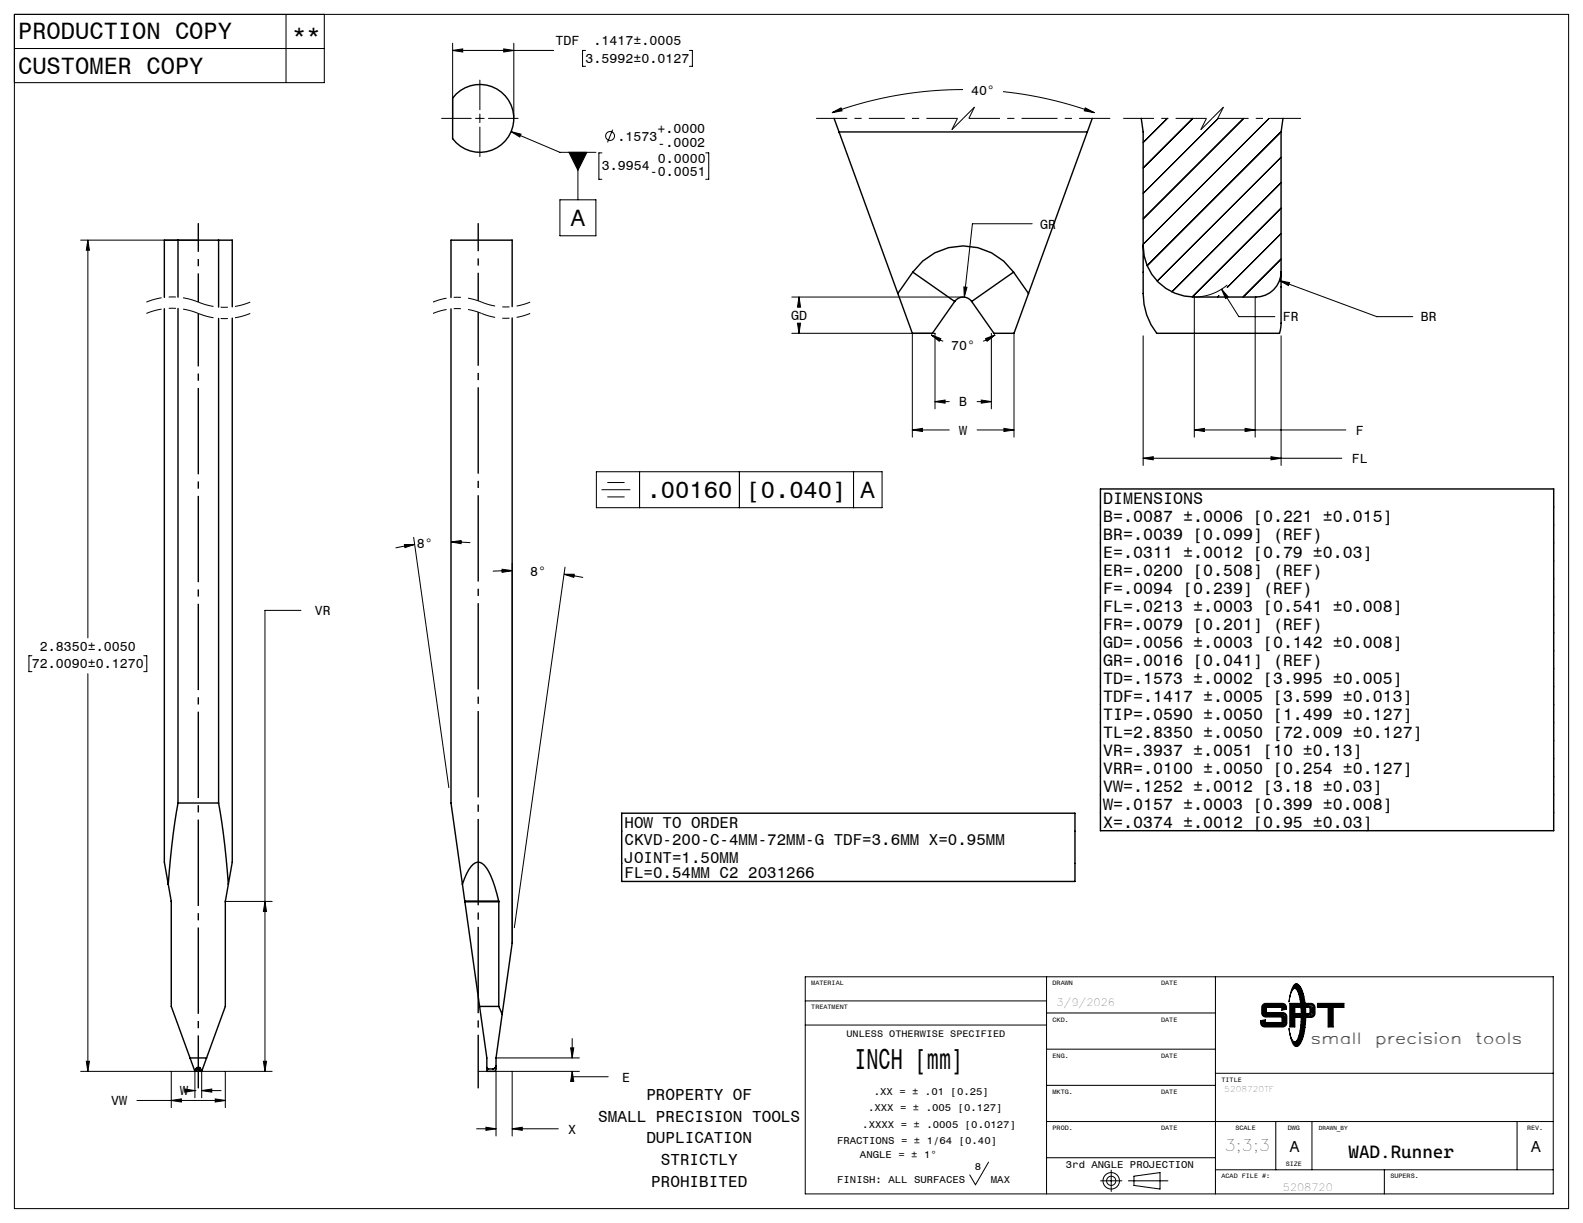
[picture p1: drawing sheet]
<svg xmlns="http://www.w3.org/2000/svg" width="279mm" height="216mm" viewBox="0 0 279 216" stroke-linecap="round" stroke-linejoin="round" font-family="sans-serif">
<g fill="none" stroke="#000" stroke-width=".25">
<path d="M80.5 16.6a6 6 0 0 1 8.7 .3 6 6 0 0 1-.7 8.6 6 6 0 0 1-8.6-1v-7.2zM147.2 20.9l11.3 30.9M148.1 23.3h43.8M192.8 20.9l-11.3 30.9M201.4 20.9l.4 2.4v20.1M226.4 20.9l-.3 2.4v24.7M29 54.5v97.7l.7 3.9M31.4 42.4h-2.4v10.1M31.4 42.4v10.1M31.4 54.5v87.3M31.4 42.4h7.2M38.6 42.4h2.4v11.8"/>
<path d="M38.6 42.4v11.8M38.6 56.2v85.6M41 56.2v96l-.7 3.9M79.6 52.5v-10.1h10.8v11.7M79.6 54.5v87.3l2 14.3M90.4 56.1v110.4l-1.8 12.6M158.5 51.8l2.5 7h3.6l3.9-5.6M161.1 48a10.9 10.9 0 0 1 17.8 0M161.1 48l7.4 5.2M161.1 48l-2.6 3.8M168.5 53.2a1.83 1.83 0 0 1 3 0M178.9 48l-7.4 5.2"/>
<path d="M178.9 48l2.6 3.8M181.5 51.8l-2.5 7h-3.6l-3.9-5.6M201.8 43.4a9 9 0 0 0 9 9h10.9a4.5 4.5 0 0 0 4.4-4.4M201.8 43.4v3.6a26.4 26.4 0 0 0 .6 8.6l.7 1.7 1.1 1.5h21.6l.3-1.7v-9.1M194.2 86.3h80v60.3h-80zM29.7 156.1l.5 3.1v18.5l4.2 11.3M31.4 141.8l-.8 5.4-.9 8.9M31.4 141.8h7.2M38.6 141.8l1.1 7.5 .6 6.8M40.3 156.1l-.5 3.1v18.5l-4.2 11.3M81.6 156.1a6.5 6.5 0 0 1 2.3-3.8 1.51 1.51 0 0 1 2 .9 18.2 18.2 0 0 1 2.1 5.9M81.6 156.1l.4 3"/>
<path d="M82 159.1l.1 .1M82 159.1h6M82.1 159.2l3.8 27.6v2.3h1.5l.1-.2v-2.1l1.1-7.7M82.1 159.2h5.9M88 159.1v.1M88 159.2v18.5M109.7 143.6h80v12h-80zM84.6 177.7h3.4M88 177.7l.6 1.4M33.5 186.8h3M34.7 188.6a.42 .42 0 0 1 .6 0M34.7 188.6l.2 .2"/>
<path d="M34.7 188.6l-.3 .4M34.9 188.8l-.3 .3h-.2v-.1M34.9 188.8h.2M35.1 188.8l.3 .3h.2v-.1M35.3 188.6l-.2 .2M35.3 188.6l.3 .4M85.9 188.4h.1M85.9 188.4v.1M85.9 188.5h.1M86 188.5v.1M86 188.6h.1M86 188.6l.1 .1"/>
<path d="M86.1 188.7h.1M86.2 188.7h.1M87.5 188.1l-.1 .4-.2 .2h-1"/>
</g>
<g fill="none" stroke="#000" stroke-width=".18">
<path d="M2.5 8.6h54.7M2.5 2.5h274.4v210.9h-274.4zM50.5 2.5v12.1M57.2 2.5v12.1h-54.7M79.9 8.9l1.8-.3v.6zM79.9 8.9h17.8M79.9 7.6v13.3M84.7 14.1v5.3M88.9 8.6l1.8 .3-1.8 .3zM90.7 7.6v13.3M103.3 8.9h-.5v2.8h.5M121.7 8.9h.5v2.8h-.5"/>
<path d="M146.9 19.9l1.5-.9 .2 .6zM170 15.8a67.7 67.7 0 0 0-23.1 4.1M177 16.2a67.7 67.7 0 0 1 16.1 3.7M191.6 19l1.5 .9-1.7-.3zM77.9 20.9h5.3M83.9 20.9h1.6M84.7 20.1v1.6M84.7 22.4v5.3M86.2 20.9h5.3M90.2 23.2l1.8 .5-.3 .5zM90.2 23.2l8.6 3.7h6.4M98.8 35.3h6.4v6.3h-6.4z"/>
<path d="M100.4 26.9h3.2l-1.6 3.2zM102 26.9v8.4M106.2 27h-.5v4.7h.5M108.1 22.9l-.9 2.2M124.6 27h.5v4.7h-.5M182.2 39.5h-10.6l-1.4 13M201.5 20.9l-.1 .1M206 20.9l-4.2 4.3M210.5 20.9l-8.7 8.8M215 20.9l-13.2 13.2M219.5 20.9l-17.7 17.7M224 20.9l-22.2 22.2"/>
<path d="M226.1 27.8l-21.9 21.8M226.1 32.3l-19.3 19.2M226.1 36.7l-15.7 15.7M226.1 23.3l-23.6 23.6M14.2 42.4h20.8M15.5 42.4v70.2M15.5 42.4l.3 1.8h-.6zM139.8 58.8h25.2v13.4M139.8 52.4h30.2M140.8 57.1h.5l-.3 1.7zM141 52.4l.3 1.8h-.5zM141 52.4v1.8"/>
<path d="M141 57v1.8M161 58.8v18.4M164.4 59.1l1.6 .7-.2 .4zM164.4 59.1l2.1 1.1M170.1 50.7h.6l-.5 1.8zM174 59.8l1.6-.7-1.4 1.1zM175 58.8v13.4M175.6 59.1l-2.1 1.1M179 58.8v18.4M201.8 59.3v22.9M215.1 52.2l-.2 .2M215.6 51.1l1.2 1.3-.5 .3z"/>
<path d="M215.6 51.1l3.1 4.8h6.3M216.6 50.3a9 9 0 0 1-5.8 2.1v24.8M221.5 52.4v24.8M225.8 49.5l17.2 6.4h6.4M225.8 49.5l1.8 .4-.2 .5zM226.1 41.2l-9.5 9.5M226.1 45.7l-6.7 6.7M226.1 59.3v22.9M161 75.9l1.8-.3v.6zM161 75.9h6.5M165 70.9l1.8-.3v.6zM165 70.9h2.5"/>
<path d="M172.5 75.9h6.5M172.5 70.9h2.5M173.2 70.6l1.8 .3-1.8 .3zM177.2 75.6l1.8 .3-1.8 .3zM210.8 75.9l1.8-.3v.6zM210.8 75.9h26.7M219.8 75.6l1.7 .3-1.7 .3zM71.4 96.1h1.8l-1.7 .6zM73 94.9l6.2 44.1M73.2 96.1l-3.4 .6M79.6 95.7l1.8-.3v.6zM79.6 95.7l3.4 .1"/>
<path d="M90.4 99.5v67M105.3 83.3h50.4v6.3h-50.4zM106.2 86.5h5.1M107.2 85.2h3M107.2 87.7h3M112.9 83.3v6.3M130.5 83.3v6.3M150.6 83.3v6.3M201.8 80.9l1.7-.3v.6zM201.8 80.9h35M224.3 80.6l1.8 .3-1.8 .3zM5.6 115.8h-.5v2.8h.5"/>
<path d="M15.5 118.9v70.2M25.4 115.8h.5v2.8h-.5M53.1 107.8h-6.3v81.3M88.6 100.5l1.8 .2-1.8 .3zM90.4 100.7l-3.4 .1M99.5 101.4h1.8v.5zM99.5 101.4l3.4 .5M99.7 100.1l-8.9 63.7M39.8 159.1h8.2M46.8 159.1l.2 1.8h-.5zM142.1 172.4h132.1v38.4h-132.1zM142.1 176.7h42.6"/>
<path d="M184.7 172.4v38.4M184.7 178.8h29.8M214.5 172.4v38.4M222.9 177.3l.5-.2h2.9a.79 .79 0 0 1 .8 1l-.9 .2v-.5h-2.7v.9h2.9a.72 .72 0 0 1 .7 .8v1.1a.72 .72 0 0 1-.7 .7h-3.2a.72 .72 0 0 1-.7-.7v-.4l.8-.2v.5h3v-1h-2.9a.72 .72 0 0 1-.7-.7v-1.1zM223 177.4l.4-.1h2.9a.61 .61 0 0 1 .6 .7l-.5 .2v-.5h-3v1.2h3a.58 .58 0 0 1 .6 .6v1.1a.58 .58 0 0 1-.6 .5h-3.2a.64 .64 0 0 1-.6-.8l.6-.1v.4h3.2v-1.2h-3a.58 .58 0 0 1-.6-.6v-1.1zM223.1 177.6l.3-.2h2.9l.3 .1 .2 .4-.3 .1v-.5h-3.3v1.5l3.4 .1 .2 .4-.1 1.4-.3 .1h-3.2l-.3-.1-.1-.5h.3v.4h3.5v-1.5l-3.4-.1-.2-.4zM223.1 177.8v1.1M223.4 179.1h3M226.6 177.7l.1 .2M226.7 179.4v1.3M227.6 177.1h1.9v.7h-1v1.1h1.1v.7h-1.1v1.7h-.9zM227.8 177.3h1.5l.1 .4h-1v1.4h1v.4h-1v1.6h-.6z"/>
<path d="M227.9 177.4h1.3v.1h-.9v1.7h1v.1h-1v1.7h-.4zM228.1 177.5v3.4M228.4 173.8a.69 .69 0 0 1 1.1 .5 13.7 13.7 0 0 1 0 9.9 .73 .73 0 0 1-.7 .6 .73 .73 0 0 1-.7-.7l-.3-.9-.3-1.6a3 3 0 0 0 1 2.3h.1a3.3 3.3 0 0 0 .9-2.4 12.8 12.8 0 0 0-.6-6.8 .45 .45 0 0 0-.5-.2 .45 .45 0 0 0-.4 .4l-.5 2 .5-2.2zM228.5 174a.51 .51 0 0 1 .6-.1 .51 .51 0 0 1 .3 .4 13.5 13.5 0 0 1 0 9.8l-.3 .4a.47 .47 0 0 1-.5 .1 .47 .47 0 0 1-.3-.4l-.1-.2a.67 .67 0 0 0 1-.6 14.4 14.4 0 0 0-.1-8.6 .6 .6 0 0 0-.9-.4zM228.6 174.1a1.91 1.91 0 0 1 1.1 1.8 15 15 0 0 1-.3 7.7l-.4 .5-.4 .2M228.8 174l-.3 .2a1.65 1.65 0 0 1 1.1 1.6 14.2 14.2 0 0 1-.4 7.9l-.3 .4-.4 .1 .3 .3M228.8 174h.1M228.8 174l.4 .2a8.5 8.5 0 0 1 1 5 8.5 8.5 0 0 1-1 5l-.4 .3M230.4 177.1h1a.72 .72 0 0 1 .7 .7v1.1a.72 .72 0 0 1-.7 .7h-.8v-.7l.5-.1 .1-.7-.2-.2-.5-.1zM230.6 177.3h.8a.58 .58 0 0 1 .6 .5v1.1a.58 .58 0 0 1-.6 .6h-.7v-.4l.4-.1 .2-.2v-.7l-.1-.4h-.6zM230.8 177.4h.7l.3 .4v1.3l-.3 .2h-.6v-.1l.3-.1 .3-.2v-1a.58 .58 0 0 0-.7-.4zM231.4 177.6l.3 .2v1.2l-.3 .2"/>
<path d="M232.5 177.1h4.7v.7h-1.9v3.5h-.9v-3.5h-1.9zM232.7 177.3h4.4v.4h-1.9v3.4h-.6v-3.4h-1.9zM232.8 177.4h4.1v.1h-1.9v3.5h-.3v-3.5h-1.9zM234.9 177.6v3.3M14.2 189.1h33.8M15.2 187.4h.6l-.3 1.7zM24.2 194.3h15.6M30.2 194.3l1.8-.3v.5zM30.2 189.2v6.3M32.6 192.3l1.8 .2-1.8 .3zM34.4 192.5h.1M34.4 189.1v4.7"/>
<path d="M35.6 192.5l1.8-.2v.5zM35.6 189.1v4.7M35.6 192.5h3.4M38 194l1.8 .3-1.8 .2zM39.8 189.2v6.3M46.5 187.4h.5l-.2 1.7zM84.1 199.3h3.4M84.4 189.1h17.9M85.8 199l1.7 .3-1.7 .2zM87.5 186.8h14.8M87.5 189.2v11.3M90.4 189.2v11.3"/>
<path d="M90.4 199.3h8.1M90.4 199.3l1.8-.3v.5zM100.7 185h.6l-.3 1.8zM101 189.1l.3 1.8h-.6zM101 189.1v1h6.3M101 183.3v3.5M142.1 181h42.6M184.7 191.6h29.8M184.7 198h89.5M184.7 185.2h29.8M214.5 189.5h59.7M222.9 180.5v.2"/>
<path d="M223.2 180.9h3.2M225.2 198v8.5M228.8 184.5h.1M231.6 198v8.5M267.8 198v8.5M174.5 205.2l-2.3 4-1-1.8M184.7 204.4h29.8M194.2 208.5h3.8M196.1 206.6v3.7M199.2 208.5h6.9M200.1 207.6l4.6-.6v2.9l-4.6-.6zM214.5 206.5h59.7"/>
<path d="M244.3 206.5v4.3"/>
<circle cx="107.7" cy="24" r=".79"/>
<circle cx="196.1" cy="208.5" r=".81"/>
<circle cx="196.1" cy="208.5" r="1.45"/>
</g>
<path d="M85 55.3a11.1 11.1 0 0 0-8.6 0M85 53.3a11.1 11.1 0 0 0-8.6 0M93.6 55.3a11.1 11.1 0 0 1-8.6 0M93.6 53.3a11.1 11.1 0 0 1-8.6 0" fill="none" stroke="#000" stroke-width=".18" stroke-dasharray="6.3 1.3 1.3 1.3" stroke-dashoffset="3.9" stroke-linecap="butt"/>
<path d="M35 55.3a11.9 11.9 0 0 0-9.2 0M35 53.3a11.9 11.9 0 0 0-9.2 0M44.2 55.3a11.9 11.9 0 0 1-9.2 0M44.2 53.3a11.9 11.9 0 0 1-9.2 0" fill="none" stroke="#000" stroke-width=".18" stroke-dasharray="6.3 1.3 1.3 1.3" stroke-dashoffset="3.6" stroke-linecap="butt"/>
<path d="M84.4 192.1v-137" fill="none" stroke="#000" stroke-width=".25" stroke-dasharray="15.2 1.3 1.3 1.3" stroke-dashoffset="5.8" stroke-linecap="butt"/>
<path d="M84.4 53.1v-13.7" fill="none" stroke="#000" stroke-width=".25" stroke-dasharray="15.2 1.3 1.3 1.3" stroke-dashoffset="10.3" stroke-linecap="butt"/>
<path d="M35 192.1v-136.8" fill="none" stroke="#000" stroke-width=".25" stroke-dasharray="15.2 1.3 1.3 1.3" stroke-dashoffset="5.9" stroke-linecap="butt"/>
<path d="M35 53.3v-13.9" fill="none" stroke="#000" stroke-width=".25" stroke-dasharray="15.2 1.3 1.3 1.3" stroke-dashoffset="10.2" stroke-linecap="butt"/>
<path d="M169 20.9h-25M196 20.9h-25M212.9 20.9h-14.6M229.6 20.9h-14.7" fill="none" stroke="#000" stroke-width=".18" stroke-dasharray="6.3 1.3 1.3 1.3" stroke-dashoffset=".9" stroke-linecap="butt"/>
<path d="M172 18.9l-2 2M215.9 18.9l-2 2M168 22.9l1-2M170 20.9l-2 2M171 20.9l1-2M211.9 22.9l1-2M213.9 20.9l-2 2M214.9 20.9l1-2" fill="none" stroke="#000" stroke-width=".18" stroke-dasharray="6.3 1.3 1.3 1.3" stroke-linecap="butt"/>
<g fill="#000">
<path d="M100.4 26.9h3.2l-1.6 3.2z"/>
<path d="M90.2 23.2l1.5 1 .3-.5zM79.9 8.9l1.8-.3v.6zM88.9 8.6l1.8 .3-1.8 .3zM177.2 75.6l1.8 .3-1.8 .3zM161 75.9l1.8-.3v.6zM191.6 19l1.5 .9-1.7-.3zM146.9 19.9l1.5-.9 .2 .6zM173.2 70.6l1.8 .3-1.8 .3zM165 70.9l1.8-.3v.6zM164.4 59.1l1.6 .7-.2 .4zM174 59.8l1.6-.7-1.4 1.1zM170.1 50.7l.1 1.8 .5-1.8zM141 52.4l.3 1.8h-.5zM140.8 57.1h.5l-.3 1.7zM224.3 80.6l1.8 .3-1.8 .3zM201.8 80.9l1.7-.3v.6zM225.8 49.5l1.6 .9 .2-.5zM215.6 51.1l.7 1.6 .5-.3zM219.8 75.6l1.7 .3-1.7 .3zM210.8 75.9l1.8-.3v.6zM101 189.1l.3 1.8h-.6zM100.7 185h.6l-.3 1.8zM79.6 95.7l1.8-.3v.6zM71.4 96.1h1.8l-1.7 .6zM99.5 101.4h1.8v.5zM88.6 100.5l1.8 .2-1.8 .3zM90.4 199.3l1.8-.3v.5zM85.8 199l1.7 .3-1.7 .2zM15.2 187.4h.6l-.3 1.7zM15.5 42.4l.3 1.8h-.6zM38 194l1.8 .3-1.8 .2zM30.2 194.3l1.8-.3v.5zM46.5 187.4h.5l-.2 1.7zM46.8 159.1l.2 1.8h-.5zM32.6 192.3l1.8 .2-1.8 .3zM35.6 192.5l1.8-.2v.5z"/>
</g>
<text font-size="5.1" x="150.8" y="188.8">INCH [mm]</text>
<g font-size="4.2">
<text x="3.2" y="6.8">PRODUCTION COPY</text>
<text x="51.6" y="7.7">**</text>
<text x="3.2" y="13">CUSTOMER COPY</text>
<text x="100.7" y="40">A</text>
<text x="114.1" y="88">.00160</text>
<text x="131.8" y="88">[0.040]</text>
<text x="151.9" y="88">A</text>
</g>
<text font-size="3.2" x="238" y="204.5">WAD.Runner</text>
<g font-size="2.9">
<text x="194.7" y="89">DIMENSIONS</text>
<text x="194.7" y="92.2">B=.0087 ±.0006 [0.221 ±0.015]</text>
<text x="194.7" y="95.3">BR=.0039 [0.099] (REF)</text>
<text x="194.7" y="98.5">E=.0311 ±.0012 [0.79 ±0.03]</text>
<text x="194.7" y="101.7">ER=.0200 [0.508] (REF)</text>
<text x="194.7" y="104.9">F=.0094 [0.239] (REF)</text>
<text x="194.7" y="108">FL=.0213 ±.0003 [0.541 ±0.008]</text>
<text x="194.7" y="111.2">FR=.0079 [0.201] (REF)</text>
<text x="194.7" y="114.4">GD=.0056 ±.0003 [0.142 ±0.008]</text>
<text x="194.7" y="117.5">GR=.0016 [0.041] (REF)</text>
<text x="194.7" y="120.7">TD=.1573 ±.0002 [3.995 ±0.005]</text>
<text x="194.7" y="123.9">TDF=.1417 ±.0005 [3.599 ±0.013]</text>
<text x="194.7" y="127.1">TIP=.0590 ±.0050 [1.499 ±0.127]</text>
<text x="194.7" y="130.2">TL=2.8350 ±.0050 [72.009 ±0.127]</text>
<text x="194.7" y="133.4">VR=.3937 ±.0051 [10 ±0.13]</text>
<text x="194.7" y="136.6">VRR=.0100 ±.0050 [0.254 ±0.127]</text>
<text x="194.7" y="139.8">VW=.1252 ±.0012 [3.18 ±0.03]</text>
<text x="194.7" y="142.9">W=.0157 ±.0003 [0.399 ±0.008]</text>
<text x="194.7" y="146.1">X=.0374 ±.0012 [0.95 ±0.03]</text>
</g>
<g font-size="2.8">
<text x="110.2" y="146.2">HOW TO ORDER</text>
<text x="110.2" y="149.2">CKVD-200-C-4MM-72MM-G TDF=3.6MM X=0.95MM</text>
<text x="110.2" y="152.3">JOINT=1.50MM</text>
<text x="110.2" y="155">FL=0.54MM C2 2031266</text>
<text x="231.4" y="184.3">small</text>
<text x="242.8" y="184.3">precision</text>
<text x="260.5" y="184.3">tools</text>
<text x="114.1" y="194.2">PROPERTY OF</text>
<text x="105.6" y="198">SMALL PRECISION TOOLS</text>
<text x="114.1" y="201.8">DUPLICATION</text>
<text x="216.1" y="203.3">3;3;3</text>
<text x="227.7" y="203.3">A</text>
<text x="270.3" y="203.3">A</text>
<text x="114.9" y="209.5">PROHIBITED</text>
<text x="116.6" y="205.7">STRICTLY</text>
</g>
<g font-size="2.3">
<text x="98.1" y="8">TDF</text>
<text x="103.3" y="11.1">3.5992±0.0127</text>
<text x="104.8" y="8">.1417±.0005</text>
<text x="171.4" y="16.7">40°</text>
<text x="116" y="23.7">+.0000</text>
<text x="109" y="24.8">.1573</text>
<text x="116" y="26.1">-.0002</text>
<text x="116.1" y="28.8">0.0000</text>
<text x="106.2" y="30.1">3.9954</text>
<text x="114.7" y="31.1">-0.0051</text>
<text x="183.6" y="40.3">GR</text>
<text x="139.6" y="56.5">GD</text>
<text x="226.4" y="56.7">FR</text>
<text x="250.8" y="56.7">BR</text>
<text x="167.9" y="61.7">70°</text>
<text x="169.3" y="71.7">B</text>
<text x="169.3" y="76.7">W</text>
<text x="239.3" y="76.7">F</text>
<text x="238.6" y="81.7">FL</text>
<text x="73.6" y="96.7">8°</text>
<text x="93.6" y="101.7">8°</text>
<text x="55.6" y="108.6">VR</text>
<text x="5.6" y="118">72.0090±0.1270</text>
<text x="7" y="114.8">2.8350±.0050</text>
<text x="109.8" y="190.9">E</text>
<text x="19.6" y="195.1">VW</text>
<text x="31.8" y="193.4">W</text>
<text x="100.3" y="200.1">X</text>
</g>
<g font-size="1.8">
<text x="186.5" y="177.6">3/9/2026</text>
<text x="153.2" y="196.2">.XXX = ± .005 [0.127]</text>
<text x="154.2" y="193.3">.XX = ± .01 [0.25]</text>
<text x="147.7" y="201.9">FRACTIONS = ± 1/64 [0.40]</text>
<text x="152.2" y="199">.XXXX = ± .0005 [0.0127]</text>
<text x="147.8" y="208.8">FINISH: ALL SURFACES</text>
<text x="151.8" y="204.5">ANGLE = ± 1°</text>
<text x="172.1" y="206.5">8</text>
<text x="174.9" y="208.8">MAX</text>
<text x="188.1" y="206.2">3rd ANGLE PROJECTION</text>
<text x="226.4" y="210.2">5208720</text>
</g>
<text font-size="1.7" x="149.4" y="183">UNLESS OTHERWISE SPECIFIED</text>
<text font-size="1.4" x="216.1" y="192.8">5208720TF</text>
<g font-size="1.1">
<text x="143.2" y="173.9">MATERIAL</text>
<text x="185.8" y="173.9">DRAWN</text>
<text x="204.9" y="173.9">DATE</text>
<text x="143.2" y="178.2">TREATMENT</text>
<text x="185.8" y="180.3">CKD.</text>
<text x="204.9" y="180.3">DATE</text>
<text x="185.8" y="186.7">ENG.</text>
<text x="204.9" y="186.7">DATE</text>
<text x="215.6" y="191">TITLE</text>
<text x="185.8" y="193.1">MKTG.</text>
<text x="204.9" y="193.1">DATE</text>
<text x="185.8" y="199.5">PROD.</text>
<text x="204.9" y="199.5">DATE</text>
<text x="218.1" y="199.5">SCALE</text>
<text x="227.3" y="199.5">DWG</text>
<text x="232.8" y="199.5">DRAWN_BY</text>
<text x="269.5" y="199.5">REV.</text>
<text x="215.6" y="208">ACAD FILE #:</text>
<text x="226.9" y="205.9">SIZE</text>
<text x="245.4" y="208">SUPERS.</text>
</g>
</svg>
